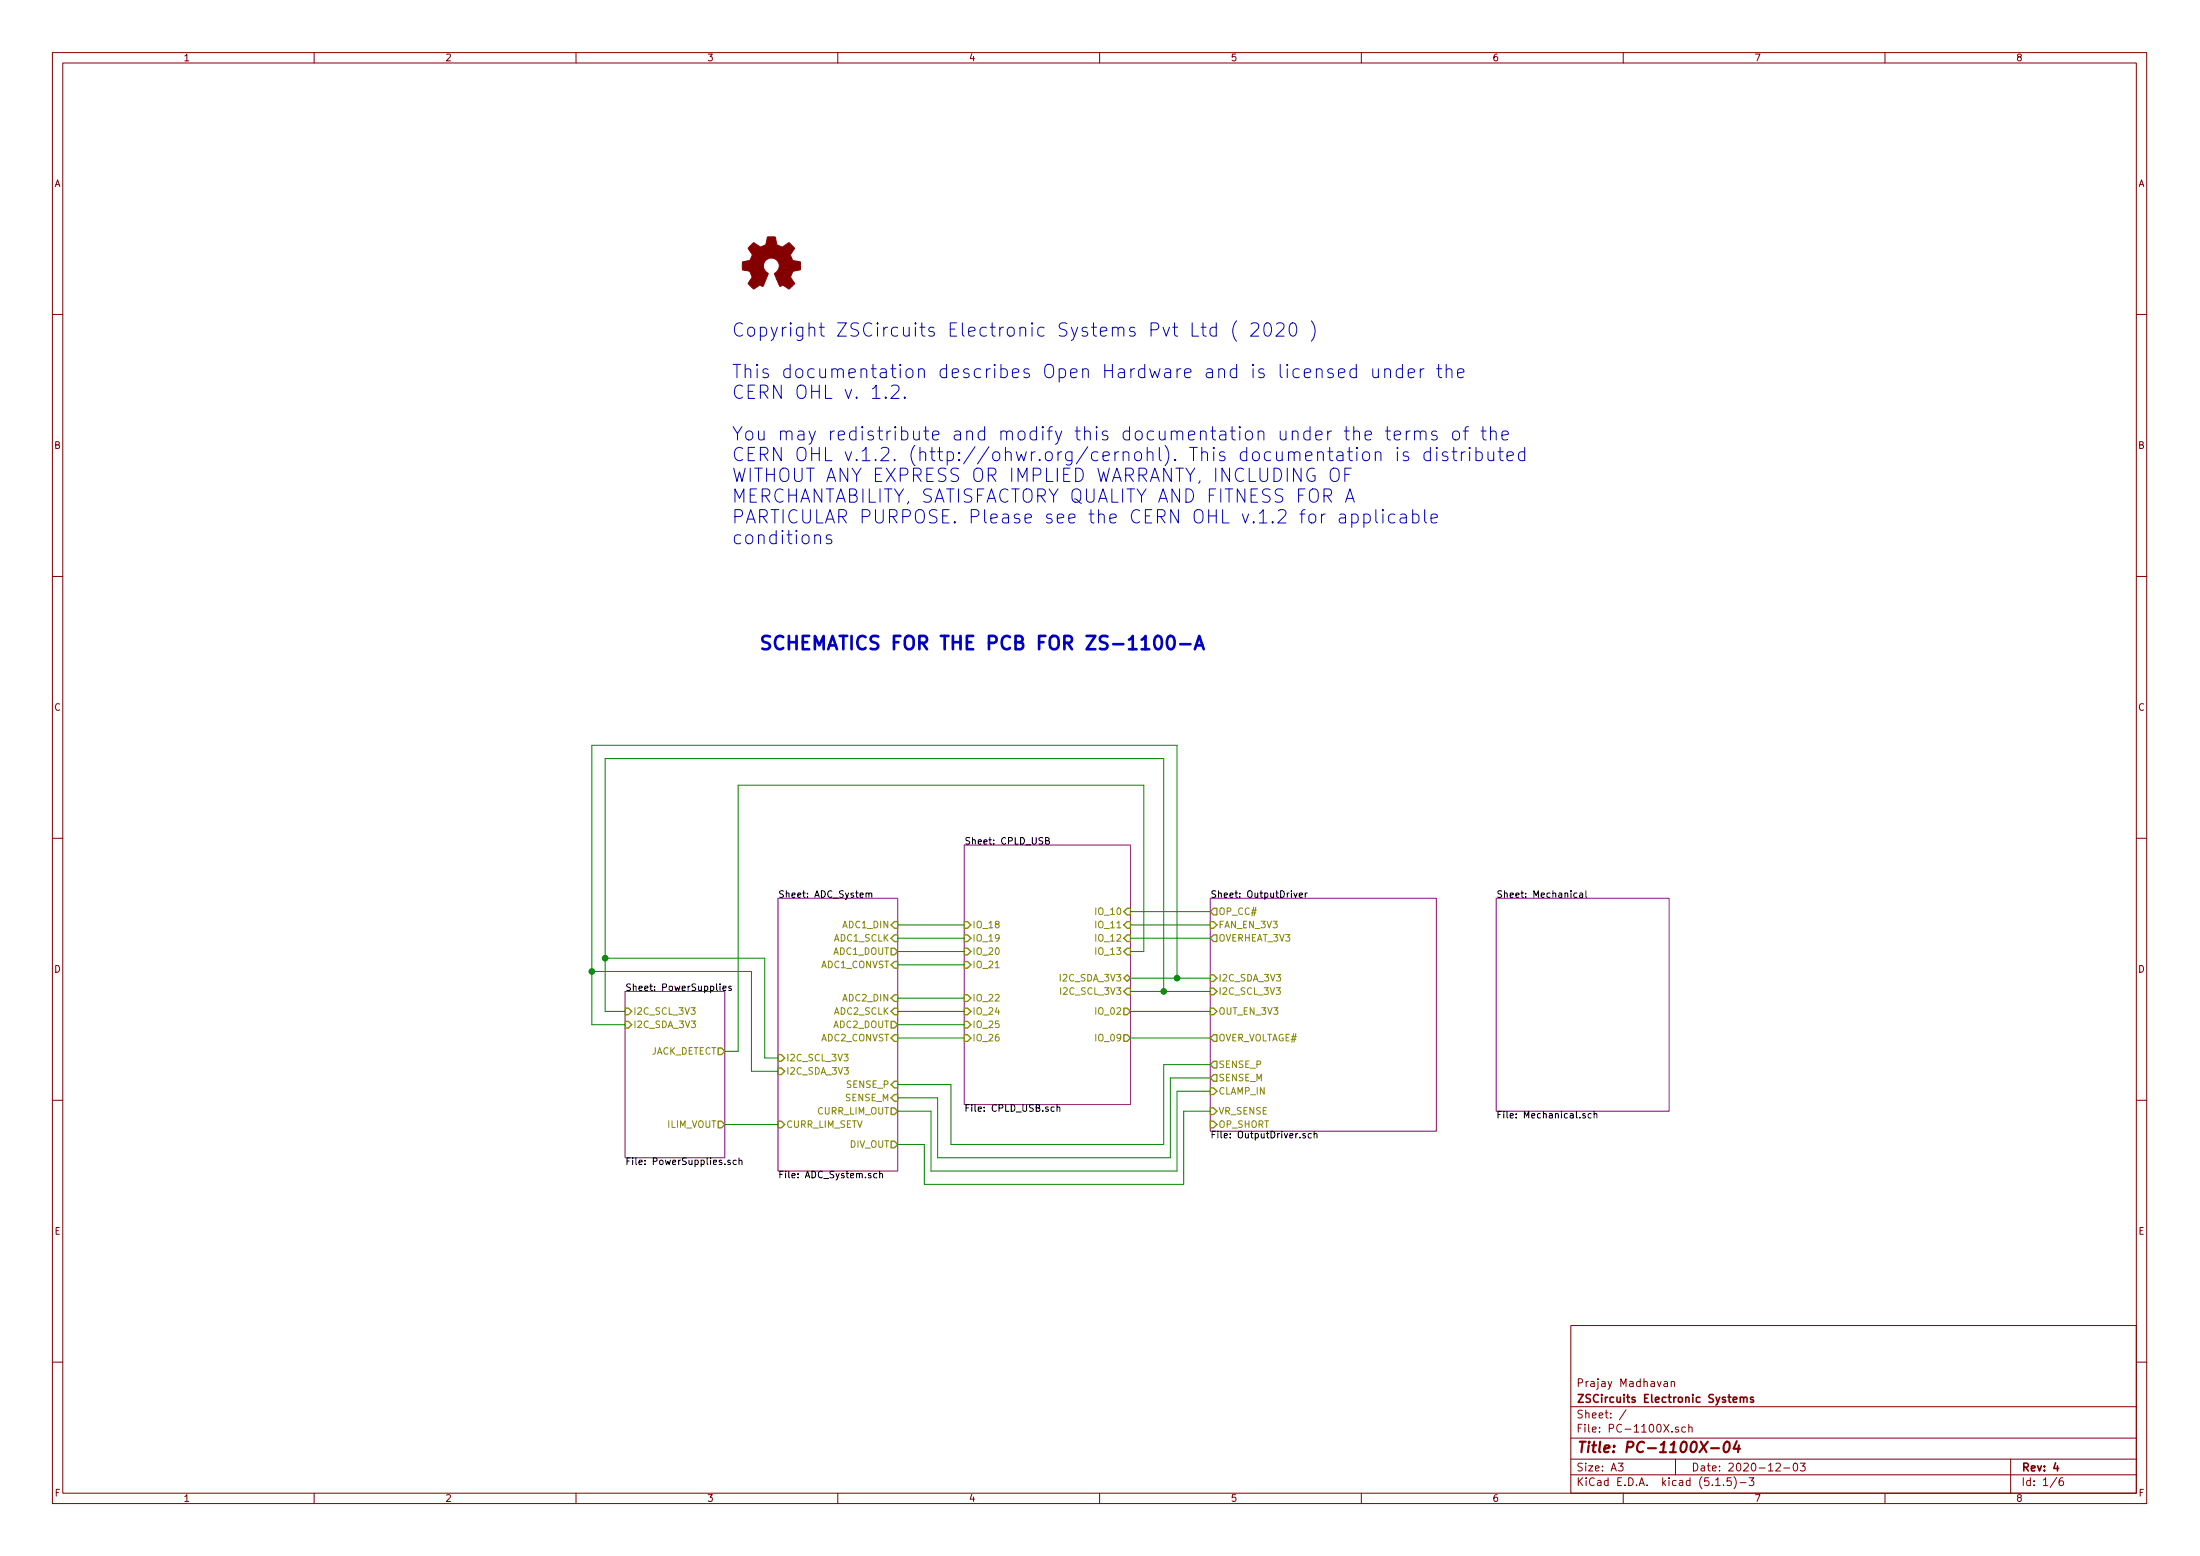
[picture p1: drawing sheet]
<svg xmlns="http://www.w3.org/2000/svg" width="420mm" height="297mm" viewBox="0 0 420 297" stroke-linecap="round" stroke-linejoin="round" font-family="sans-serif">
<g fill="none" stroke="#840000" stroke-width=".19">
<path d="M10 10h400v277h-400zM12 12h396v273.1h-396zM60 10v2M110 10v2M160 10v2M210 10v2M260 10v2M310 10v2M360 10v2M10 60h2M408 60h2M10 110h2"/>
<path d="M408 110h2M10 160h2M408 160h2M10 210h2M408 210h2M300 253h108v32.1h-108zM10 260h2M300 278.5h108M300 274.5h108M300 268.5h108M309 279.3h1l-.5 .6 .4 .1v.7l-.2 .1-.7-.1M310.5 269.1l-1.2 2"/>
<path d="M317.8 263.8h.6l.1 .9M318.5 264.1h-.5a.29 .29 0 0 0-.3 .3 .29 .29 0 0 0 .3 .3l.5-.1M319.2 263.8l.2-.1 .4 .1v.9M319.2 263.7v1M320 278.5v3M320.5 272.5l-.3-.1-.2 .2v.2l.5 .2v.3h-.5M321.9 272.5l-.4-.1-.3 .3 .1 .6h.6M322.5 272.5l.3-.1 .3 .1 .1 .9M322.5 271.9v1.5M339.2 279.5l.6-.2 .2 .4-.9 1.1h.9M342.6 279.5l.4-.2a.94 .94 0 0 1 0 1.5 .82 .82 0 0 1-.4-1.3zM343.8 279.3h1l-.6 .6 .5 .1v.7l-.3 .1-.6-.1"/>
<path d="M384 278.5v6.6M408 260h2M60 285.1v1.9M110 285.1v1.9M160 285.1v1.9M210 285.1v1.9M260 285.1v1.9M300 281.5h108M310 285.1v1.9M327.7 283.6h.8M329.2 283.5v.1M330.6 282.1h-.7l-.1 .7 .2-.1h.5l.2 .3-.1 .5-.2 .1-.6-.1"/>
<path d="M331.2 281.9a1.71 1.71 0 0 1 0 2.3M332.3 283h1.2M334 282.1h.9l-.5 .6 .5 .1v.7l-.2 .1-.7-.1M340.7 280.2h1.1M360 285.1v1.9M392.8 282l-1.3 2M394 282.1l-.5 .1a.96 .96 0 0 0 0 1.4l.5-.1 .1-.5-.3-.3h-.4l-.2 .3"/>
</g>
<path d="M332.4 266.8l.2-.1 .3 .1 .1 .9M332.4 266.7v1M333 266.9a.36 .36 0 0 1 .3-.2 .36 .36 0 0 1 .4 .2v.8M334.8 266.8l-.3-.1-.2 .2 .1 .2 .4 .2v.3h-.5M392.6 279.2l-.4 1.1h1M392.9 279.8v1" fill="none" stroke="#840000" stroke-width=".3"/>
<path d="M326.8 276.5h1.5M329.5 275.4a.44 .44 0 0 1 .5-.2 .44 .44 0 0 1 .3 .4 1.15 1.15 0 0 1-.8 1.6l-.1-.1a1.5 1.5 0 0 1 .1-1.7zM331.7 275.1l-.6 1.5h1.2M332.1 275.9l-.2 1.3" fill="none" stroke="#840000" stroke-width=".41"/>
<path d="M148.6 171.5h22.8v52.1h-22.8zM184.1 161.3h31.8v49.6h-31.8zM231.1 171.5h43.2v44.4h-43.2zM285.7 171.5h33.1v40.6h-33.1zM119.4 189.3h19v31.7h-19z" fill="none" stroke="#840084" stroke-width=".19"/>
<g fill="none" stroke="#000" stroke-width=".19">
<path d="M165.4 170.6l.2-.1h.3v.8M165.4 170.5v.8M165.9 170.6l.2-.1h.3l.1 .8M199.7 160.5l.5-.1 .1-.4-.6-.1v1.2h.5l.2-.2v-.2l-.3-.2M247.1 170.5l.3 .8 .3-.8M248.1 170.9l.6-.1v-.3h-.4l-.2 .1 .1 .7h.5M249.3 170.5v.8M249.7 170.5l-.4 .2M301.2 170.5h-.4l-.2 .2 .1 .6h.5M301.7 170.5h.5l.1 .8M302.3 170.8h-.5l-.1 .2 .1 .3h.5M302.9 170v1.1l.1 .2"/>
<path d="M137.5 187.8v.1M137.5 188.3v.8M138.1 188.7l.6-.1-.1-.3h-.3l-.2 .1v.6h.5M139.6 188.3h-.3l-.1 .1v.2l.4 .1v.3h-.4M201.3 211.4l-.3-.1-.3 .2 .1 .6h.5M201.9 211.4l.2-.1 .3 .1v.8M201.9 210.9v1.3M249.3 216.4h-.3l-.2 .2 .1 .1 .4 .2v.3h-.5M250.4 216.4h-.3l-.3 .2 .2 .6h.4M251 216.5l.2-.1h.3v.8M251 216v1.2M302.7 212.6h-.3l-.1 .2v.1l.4 .2v.3h-.4"/>
<path d="M303.9 212.6h-.4l-.2 .2 .1 .6h.5M304.4 212.7l.2-.1h.3l.1 .8M304.4 212.2v1.2M139.5 221.5h-.3l-.2 .2v.1l.5 .2v.3h-.5M140.6 221.5h-.3l-.3 .2 .1 .6h.5M141.1 221.6l.2-.1h.3l.1 .8M141.1 221v1.3M167.5 224.1l-.4-.1-.2 .2 .1 .6h.5M168 224.1h.5l.1 .8M168 223.6v1.3"/>
</g>
<g fill="none" stroke="#848400" stroke-width=".25">
<path d="M170.8 178.5h.6v1.2h-.6l-.6-.6zM170.8 175.9h.6v1.3h-.6l-.6-.6zM184.1 175.9h.7l.6 .7-.6 .6h-.7zM184.1 178.5h.7l.6 .6-.6 .6h-.7zM215.3 178.5h.6v1.2h-.6l-.7-.6zM215.3 175.9h.6v1.3h-.6l-.7-.6zM215.3 173.4h.6v1.3h-.6l-.7-.7zM231.1 175.9h.7l.6 .7-.6 .6h-.7zM231.8 178.5h.6v1.2h-.6l-.7-.6zM231.8 173.4h.6v1.3h-.6l-.7-.7zM119.4 192.4h.6l.6 .7-.6 .6h-.6zM119.4 195h.6l.6 .6-.6 .7h-.6z"/>
<path d="M170.2 181h.6l.6 .6-.6 .7h-.6zM170.2 195h.6l.6 .6-.6 .7h-.6zM170.8 183.6h.6v1.2h-.6l-.6-.6zM170.8 197.5h.6v1.3h-.6l-.6-.6zM170.8 192.4h.6v1.3h-.6l-.6-.6zM170.8 189.9h.6v1.3h-.6l-.6-.7zM184.1 181h.7l.6 .6-.6 .7h-.7zM184.1 183.6h.7l.6 .6-.6 .6h-.7zM184.1 189.9h.7l.6 .6-.6 .7h-.7zM184.1 195h.7l.6 .6-.6 .7h-.7zM184.1 192.4h.7l.6 .7-.6 .6h-.7zM184.1 197.5h.7l.6 .7-.6 .6h-.7z"/>
<path d="M214.6 186.7l.7-.6 .6 .6-.6 .7zM214.6 192.4h.7l.6 .7-.6 .6h-.7zM214.6 197.5h.7l.6 .7-.6 .6h-.7zM215.3 181h.6v1.3h-.6l-.7-.7zM215.3 188.6h.6v1.3h-.6l-.7-.6zM231.1 188.6h.7l.6 .7-.6 .6h-.7zM231.1 186.1h.7l.6 .6-.6 .7h-.7zM231.1 192.4h.7l.6 .7-.6 .6h-.7zM231.8 197.5h.6v1.3h-.6l-.7-.6zM137.2 214h.6l.6 .7-.6 .6h-.6zM137.2 200.1h.6l.6 .6-.6 .6h-.6zM148.6 214h.6l.7 .7-.7 .6h-.6z"/>
<path d="M148.6 201.3h.6l.7 .7-.7 .6h-.6zM148.6 203.9h.6l.7 .6-.7 .6h-.6zM170.2 211.5h.6l.6 .6-.6 .7h-.6zM170.2 217.8h.6l.6 .7-.6 .6h-.6zM170.8 206.4h.6v1.3h-.6l-.6-.7zM170.8 209h.6v1.2h-.6l-.6-.6zM231.1 207.7h.7l.6 .6-.6 .7h-.7zM231.1 211.5h.7l.6 .6-.6 .7h-.7zM231.1 214h.7l.6 .7-.6 .6h-.7zM231.8 202.6h.6v1.3h-.6l-.7-.7zM231.8 205.1h.6v1.3h-.6l-.7-.6z"/>
</g>
<path d="M190.1 184.7h.7" fill="none" stroke="#848400" stroke-width=".19"/>
<path d="M143.4 46.8l.6-.5 .8 .6a.62 .62 0 0 0 1 0l.5-.2 .3-1.5h1.5l.1 .5a1.13 1.13 0 0 0 .7 1.3l.5 .2 1.3-.9 1 1.1-.4 .6a.75 .75 0 0 0-.1 1.2l.2 .5 1.5 .3v1.5l-1.4 .3-.1 .1a1.18 1.18 0 0 0-.2 1.4l.6 .8-.1 .2-1 .9-.8-.6a.54 .54 0 0 0-.9 .1l-1.1-2.4a2.33 2.33 0 0 0 .9-1.9 1.54 1.54 0 0 0-2.5-.7 1.54 1.54 0 0 0 .4 2.5l-.9 2.3a.4 .4 0 0 1-.3 .2 .4 .4 0 0 1-.4-.3l-1.2 .8-.9-.9-.1-.2 .8-1.2-.3-.5a.71 .71 0 0 0-.9-.8l-.7-.1v-1.5l.4-.1a1.11 1.11 0 0 0 1.3-.7 .72 .72 0 0 0-.2-1.2l-.4-.6z" fill="#840000" stroke="#840000" stroke-width=".19"/>
<g fill="none" stroke="#008400" stroke-width=".19">
<path d="M171.4 176.6h12.7M171.4 179.1h12.7M215.9 176.6h15.2M215.9 174h15.2M215.9 179.1h15.2M113 185.5h30.5v19h5.1M115.6 182.9h30.4v19.1h2.6M171.4 198.2h12.7M171.4 195.6h12.7M171.4 181.6h12.7M171.4 184.2h12.7M171.4 190.5h12.7"/>
<path d="M171.4 193.1h12.7M215.9 186.7h15.2M215.9 198.2h15.2M215.9 181.6h2.5v-31.7h-77.4v50.8h-2.6M215.9 193.1h15.2M215.9 189.3h15.2M222.2 189.3v-44.5h-106.6v48.3h3.8M224.8 186.7v-44.4h-111.8v53.3h6.4M138.4 214.7h10.2M231.1 208.3h-6.3v15.3h-47v-11.5h-6.4M231.1 212.1h-5v14h-49.6v-7.6h-5.1M231.1 203.2h-8.9v15.3h-40.6v-11.5h-10.2"/>
<path d="M231.1 205.8h-7.6v15.2h-44.4v-11.4h-7.7"/>
</g>
<g fill="none" stroke="#0000c2" stroke-width=".19">
<path d="M170.3 73.7l.3-.2h.6a.64 .64 0 0 1 .5 .7l-.1 .4-1.5 1.5h1.6M172.8 75.8l.1 .1-.1 .2-.1-.2 .1-.1v.3M229.4 62.5h1M229.7 61.6v2.2l.2 .2 .5 .2M232.3 62.6l-.7-.1-.5 .5v.7l.2 .3 .3 .2 .7-.2M232.3 61.6v2.6M236.2 61.3a2.9 2.9 0 0 0 0 3.8M238.9 61.9l.4-.3h.6a.59 .59 0 0 1 .5 .7l-.1 .4-1.5 1.5h1.6M241.6 61.9a.62 .62 0 0 1 .6-.3 .62 .62 0 0 1 .5 .5 1.49 1.49 0 0 1-.5 2.1 .69 .69 0 0 1-.7-.5 2.39 2.39 0 0 1 .1-1.8zM243.8 61.9l.3-.3h.7a.64 .64 0 0 1 .4 .7l-.1 .4-1.4 1.5h1.5M246.5 61.9a.6 .6 0 0 1 .6-.3 .6 .6 0 0 1 .4 .5 1.49 1.49 0 0 1-.5 2.1 .64 .64 0 0 1-.7-.5 2.12 2.12 0 0 1 .2-1.8zM250.4 61.3a2.98 2.98 0 0 1 0 3.8"/>
<path d="M254.6 70.5a.62 .62 0 0 0-1 .3l.1 .3 .9 .3 .1 .2-.1 .4-.3 .1-.7-.1M255.6 71.2l1.2-.2-.1-.5-.7-.1-.4 .4v.9l.2 .3 .2 .1 .7-.1M259 70.5l-.7-.1-.5 .5v.7l.3 .4 .2 .1 .7-.1M259 69.6v2.5M262.2 70.4l.1 1.6a.66 .66 0 0 0 .9-.2M263.2 70.4v1.7M264.5 70.6a.66 .66 0 0 1 .9-.1l.2 .3v1.3M264.5 70.4v1.7M267.8 70.5l-.7-.1-.5 .5v.7l.3 .4 .2 .1 .7-.1M267.8 69.6v2.5M268.9 71.2l1.3-.2-.2-.5-.7-.1-.4 .4v.9l.2 .3 .2 .1 .7-.1M271.2 70.4v1.7"/>
<path d="M272 70.4a.64 .64 0 0 0-.8 .5M274.4 70.4h1M274.8 69.6v2.1l.1 .3 .5 .1M276.2 70.6a.63 .63 0 0 1 1.1 .2v1.3M276.2 69.6v2.5M278.4 71.2l1.2-.2-.1-.5-.8-.1-.3 .4 .1 1.2 .2 .1 .8-.1M254.2 89.7a.86 .86 0 0 1 .9-.3 .86 .86 0 0 1 .7 .8v.8a.86 .86 0 0 1-1.1 .9l-.3-.1a1.91 1.91 0 0 1-.2-2.1zM255.9 98.3l.2-.2 .7 .2 .2 .2v1.3M256.8 90.6h.9M257 95.9l.8-2.6 .8 2.6M257 98.7l-.9 .2a.5 .5 0 0 0-.4 .5 .5 .5 0 0 0 .4 .4l.9-.1M257.2 95.1h1.2"/>
<path d="M258.1 89.4h-1.3v2.5M258.2 98.3l.7-.2 .5 .5v.8l-.3 .3-.2 .1-.7-.1M258.2 98.1v2.6M258.5 82.5a.63 .63 0 0 1 1.1 .1v1.4M258.5 81.4v2.6M260.3 86.5a.69 .69 0 0 1 .7-.3 .69 .69 0 0 1 .6 .5v.8a.7 .7 0 0 1-.7 .5 .7 .7 0 0 1-.7-.5v-.8zM260.5 98.3l.7-.2 .5 .5v.8l-.3 .3-.2 .1-.7-.1M260.5 98.1v2.6M260.7 83.1l1.2-.2-.1-.5-.7-.1-.4 .3v1l.1 .3 .3 .1 .7-.1M262.7 86.5a.61 .61 0 0 1 1 .1v1.3M262.7 86.2v1.7M262.8 97.3v2.2l.3 .3"/>
<path d="M264.1 97.3l-.1 .1 .1 .1 .1-.1-.1-.1v.2M264.1 98.1v1.7M264.6 82.3h1M264.9 81.4v2.2l.2 .3 .5 .1M266.3 83.1l1.2-.2-.1-.5-.8-.1-.3 .3v1l.1 .3 .2 .1 .8-.1M266.4 98.3l-.7-.2-.5 .5v.8l.2 .3 .3 .1 .7-.1M266.9 85.4l-.1 .1 .1 .1 .1-.1-.1-.1v.2M266.9 86.2v1.7M267.5 98.3l.2-.2 .8 .2 .1 .2v1.3M268.6 98.7l-.9 .2a.49 .49 0 0 0-.4 .5 .49 .49 0 0 0 .4 .4l.9-.1M268.6 82.3v1.7M268.9 86.4l-.6-.2-.3 .4 .1 .4 .8 .2 .2 .3-.2 .3-.2 .1-.7-.1"/>
<path d="M269.3 82.3a.64 .64 0 0 0-.7 .5M269.8 98.3l.7-.2 .5 .5v.8l-.2 .3-.3 .1-.7-.1M269.8 97.3v2.5M270.2 82.5a.63 .63 0 0 1 1 .1v1.4M270.2 82.3v1.7M271.2 82.6l.1-.2a.62 .62 0 0 1 1 .2v1.4M272.1 97.3v2.2l.3 .3M273.2 86.4l-.8-.2-.4 .5v.8l.2 .3 .2 .1 .8-.1M273.2 85.4v2.5M273.3 99l1.2-.3-.1-.4-.7-.2-.4 .4 .1 1.2 .3 .1 .7-.1M274.4 82.4a.6 .6 0 0 0-1 .2l.1 .4 .6 .1 .4 .4-.1 .4-.3 .1-.7-.1M274.4 85.4l-.1 .1 .1 .1 .1-.1-.1-.1v.2"/>
<path d="M274.4 86.2v1.7M276.4 86.4a.6 .6 0 0 0-.9 .2l.1 .4 .6 .1 .4 .4-.2 .3-.2 .1-.7-.1M277.3 86.2h1M277.5 82.5a.69 .69 0 0 1 .7-.2 .69 .69 0 0 1 .5 .5v.7a.68 .68 0 0 1-.6 .5 .68 .68 0 0 1-.7-.5zM277.6 85.4v2.2l.2 .2 .5 .1M279.1 86.2v1.7M279.5 82.3h.9M279.8 86.2a.69 .69 0 0 0-.7 .5M280.4 81.4l-.4 .2-.2 .2v2.2M280.7 85.4l-.2 .1 .2 .1 .1-.1-.1-.1v.2M280.7 86.2v1.7M281.9 86.4l.7-.2 .5 .5v.8l-.2 .3-.3 .1-.7-.1"/>
<path d="M281.9 85.4v2.5M282.9 82.3h.9M283.2 81.4v2.2l.1 .3 .5 .1M284.2 86.2v1.4l.1 .2a.66 .66 0 0 0 1-.1M284.7 82.5a.63 .63 0 0 1 1 .1v1.4M284.7 81.4v2.6M285.3 86.2v1.7M286.1 86.2h1M286.5 85.4v2.2l.1 .2 .5 .1M286.8 83.1l1.3-.2-.2-.5-.7-.1-.4 .3v1l.2 .3 .2 .1 .7-.1M287.8 87.1l1.2-.2-.1-.5-.7-.2-.4 .4v1l.1 .2 .3 .1 .7-.1M291.2 86.4l-.7-.2-.5 .5v.8l.2 .3 .3 .1 .7-.1"/>
<path d="M291.2 85.4v2.5M158.7 102.2l-.6-.1-.3 .3 .1 .4 .8 .3 .2 .2-.2 .4-.2 .1-.7-.1"/>
</g>
<path d="M220.7 121.6a.62 .62 0 0 1 .6-.2 .62 .62 0 0 1 .5 .5 1.49 1.49 0 0 1-.5 2 .64 .64 0 0 1-.7-.4 2.12 2.12 0 0 1 .1-1.9zM223.1 121.6a.62 .62 0 0 1 .6-.2 .62 .62 0 0 1 .5 .5 1.49 1.49 0 0 1-.5 2 .69 .69 0 0 1-.7-.4 2.12 2.12 0 0 1 .1-1.9zM225.4 123h2M228.2 123.9l.8-2.5 .9 2.5M228.4 123.2h1.2" fill="none" stroke="#0000c2" stroke-width=".51"/>
<g fill="#008400" stroke="#008400" stroke-width=".25">
<circle cx="113" cy="185.5" r=".51"/>
<circle cx="115.6" cy="182.9" r=".51"/>
<circle cx="222.3" cy="189.3" r=".51"/>
<circle cx="224.8" cy="186.7" r=".51"/>
</g>
<g font-size="3.5" fill="#0000c2">
<text x="139.7" y="64.3">Copyright ZSCircuits Electronic Systems Pvt Ltd ( 2020 )</text>
<text x="139.7" y="72.2">This documentation describes Open Hardware and is licensed under the</text>
<text x="139.7" y="76.2">CERN OHL v. 1.2.</text>
<text x="139.7" y="84.1">You may redistribute and modify this documentation under the terms of the</text>
<text x="139.7" y="88.1">CERN OHL v.1.2. (http://ohwr.org/cernohl). This documentation is distributed</text>
<text x="139.7" y="92">WITHOUT ANY EXPRESS OR IMPLIED WARRANTY, INCLUDING OF</text>
<text x="139.7" y="96">MERCHANTABILITY, SATISFACTORY QUALITY AND FITNESS FOR A</text>
<text x="139.7" y="100">PARTICULAR PURPOSE. Please see the CERN OHL v.1.2 for applicable</text>
<text x="139.7" y="103.9">conditions</text>
<text x="144.8" y="124.1">SCHEMATICS FOR THE PCB FOR ZS-1100-A</text>
</g>
<text font-size="2.8" fill="#840000" x="301" y="277.3">Title: PC-1100X-04</text>
<g font-size="2.1" fill="#840000">
<text x="301" y="267.8">ZSCircuits Electronic Systems</text>
<text x="301" y="264.8">Prajay Madhavan</text>
<text x="301" y="273.5">File: PC-1100X.sch</text>
<text x="301" y="270.8">Sheet: /</text>
<text x="301" y="280.9">Size: A3</text>
<text x="323" y="280.9">Date: 2020-12-03</text>
<text x="386" y="280.9">Rev: 4</text>
<text x="301" y="283.7">KiCad E.D.A. kicad (5.1.5)-3</text>
<text x="386" y="283.7">Id: 1/6</text>
</g>
<g font-size="1.8" fill="#840000">
<text x="35" y="11.7">1</text>
<text x="85" y="11.7">2</text>
<text x="135" y="11.7">3</text>
<text x="185" y="11.7">4</text>
<text x="235" y="11.7">5</text>
<text x="285" y="11.7">6</text>
<text x="335" y="11.7">7</text>
<text x="385" y="11.7">8</text>
<text x="10.4" y="35.7">A</text>
<text x="408.4" y="35.7">A</text>
<text x="10.4" y="85.7">B</text>
<text x="408.4" y="85.7">B</text>
<text x="10.4" y="135.7">C</text>
<text x="408.4" y="135.7">C</text>
<text x="10.4" y="185.7">D</text>
<text x="408.4" y="185.7">D</text>
<text x="10.4" y="235.7">E</text>
<text x="408.4" y="235.7">E</text>
<text x="10.5" y="285.7">F</text>
<text x="35" y="286.7">1</text>
<text x="85" y="286.7">2</text>
<text x="135" y="286.7">3</text>
<text x="185" y="286.7">4</text>
<text x="235" y="286.7">5</text>
<text x="285" y="286.7">6</text>
<text x="335" y="286.7">7</text>
<text x="385" y="286.7">8</text>
<text x="408.5" y="285.7">F</text>
</g>
<g font-size="1.8">
<text x="184.1" y="161.2">Sheet: CPLD_USB</text>
<text x="148.6" y="171.4">Sheet: ADC_System</text>
<text x="231.1" y="171.4">Sheet: OutputDriver</text>
<text x="285.8" y="171.4">Sheet: Mechanical</text>
<text x="119.4" y="189.2">Sheet: PowerSupplies</text>
<text x="184.1" y="212.2">File: CPLD_USB.sch</text>
<text x="285.8" y="213.5">File: Mechanical.sch</text>
<text x="231.1" y="217.3">File: OutputDriver.sch</text>
<text x="119.4" y="222.4">File: PowerSupplies.sch</text>
<text x="148.6" y="224.9">File: ADC_System.sch</text>
</g>
<g font-size="1.8" fill="#848400">
<text x="159.3" y="179.7">ADC1_SCLK</text>
<text x="161.1" y="177.2">ADC1_DIN</text>
<text x="185.7" y="177.2">IO_18</text>
<text x="185.7" y="179.7">IO_19</text>
<text x="209.5" y="179.7">IO_12</text>
<text x="209.5" y="177.2">IO_11</text>
<text x="209.5" y="174.7">IO_10</text>
<text x="232.7" y="177.2">FAN_EN_3V3</text>
<text x="232.7" y="179.7">OVERHEAT_3V3</text>
<text x="232.7" y="174.7">OP_CC#</text>
<text x="156.8" y="184.8">ADC1_CONVST</text>
<text x="159.1" y="182.3">ADC1_DOUT</text>
<text x="185.7" y="182.3">IO_20</text>
<text x="185.7" y="184.8">IO_21</text>
<text x="209.5" y="182.3">IO_13</text>
<text x="161.1" y="191.2">ADC2_DIN</text>
<text x="185.7" y="191.2">IO_22</text>
<text x="202.8" y="187.4">I2C_SDA_3V3</text>
<text x="203" y="189.9">I2C_SCL_3V3</text>
<text x="232.7" y="189.9">I2C_SCL_3V3</text>
<text x="232.7" y="187.4">I2C_SDA_3V3</text>
<text x="120.9" y="193.7">I2C_SCL_3V3</text>
<text x="120.9" y="196.3">I2C_SDA_3V3</text>
<text x="159.1" y="196.3">ADC2_DOUT</text>
<text x="159.3" y="193.7">ADC2_SCLK</text>
<text x="185.7" y="196.3">IO_25</text>
<text x="185.7" y="193.7">IO_24</text>
<text x="209.5" y="193.7">IO_02</text>
<text x="232.7" y="193.7">OUT_EN_3V3</text>
<text x="124" y="201.3">JACK_DETECT</text>
<text x="150.1" y="202.6">I2C_SCL_3V3</text>
<text x="156.8" y="198.8">ADC2_CONVST</text>
<text x="185.7" y="198.8">IO_26</text>
<text x="209.5" y="198.8">IO_09</text>
<text x="232.7" y="203.9">SENSE_P</text>
<text x="232.7" y="198.8">OVER_VOLTAGE#</text>
<text x="150.1" y="205.1">I2C_SDA_3V3</text>
<text x="161.8" y="207.7">SENSE_P</text>
<text x="232.7" y="206.4">SENSE_M</text>
<text x="232.7" y="209">CLAMP_IN</text>
<text x="127.5" y="215.3">ILIM_VOUT</text>
<text x="150.1" y="215.3">CURR_LIM_SETV</text>
<text x="156.1" y="212.8">CURR_LIM_OUT</text>
<text x="161.5" y="210.2">SENSE_M</text>
<text x="232.7" y="212.8">VR_SENSE</text>
<text x="232.7" y="215.3">OP_SHORT</text>
<text x="162.3" y="219.1">DIV_OUT</text>
</g>
</svg>
